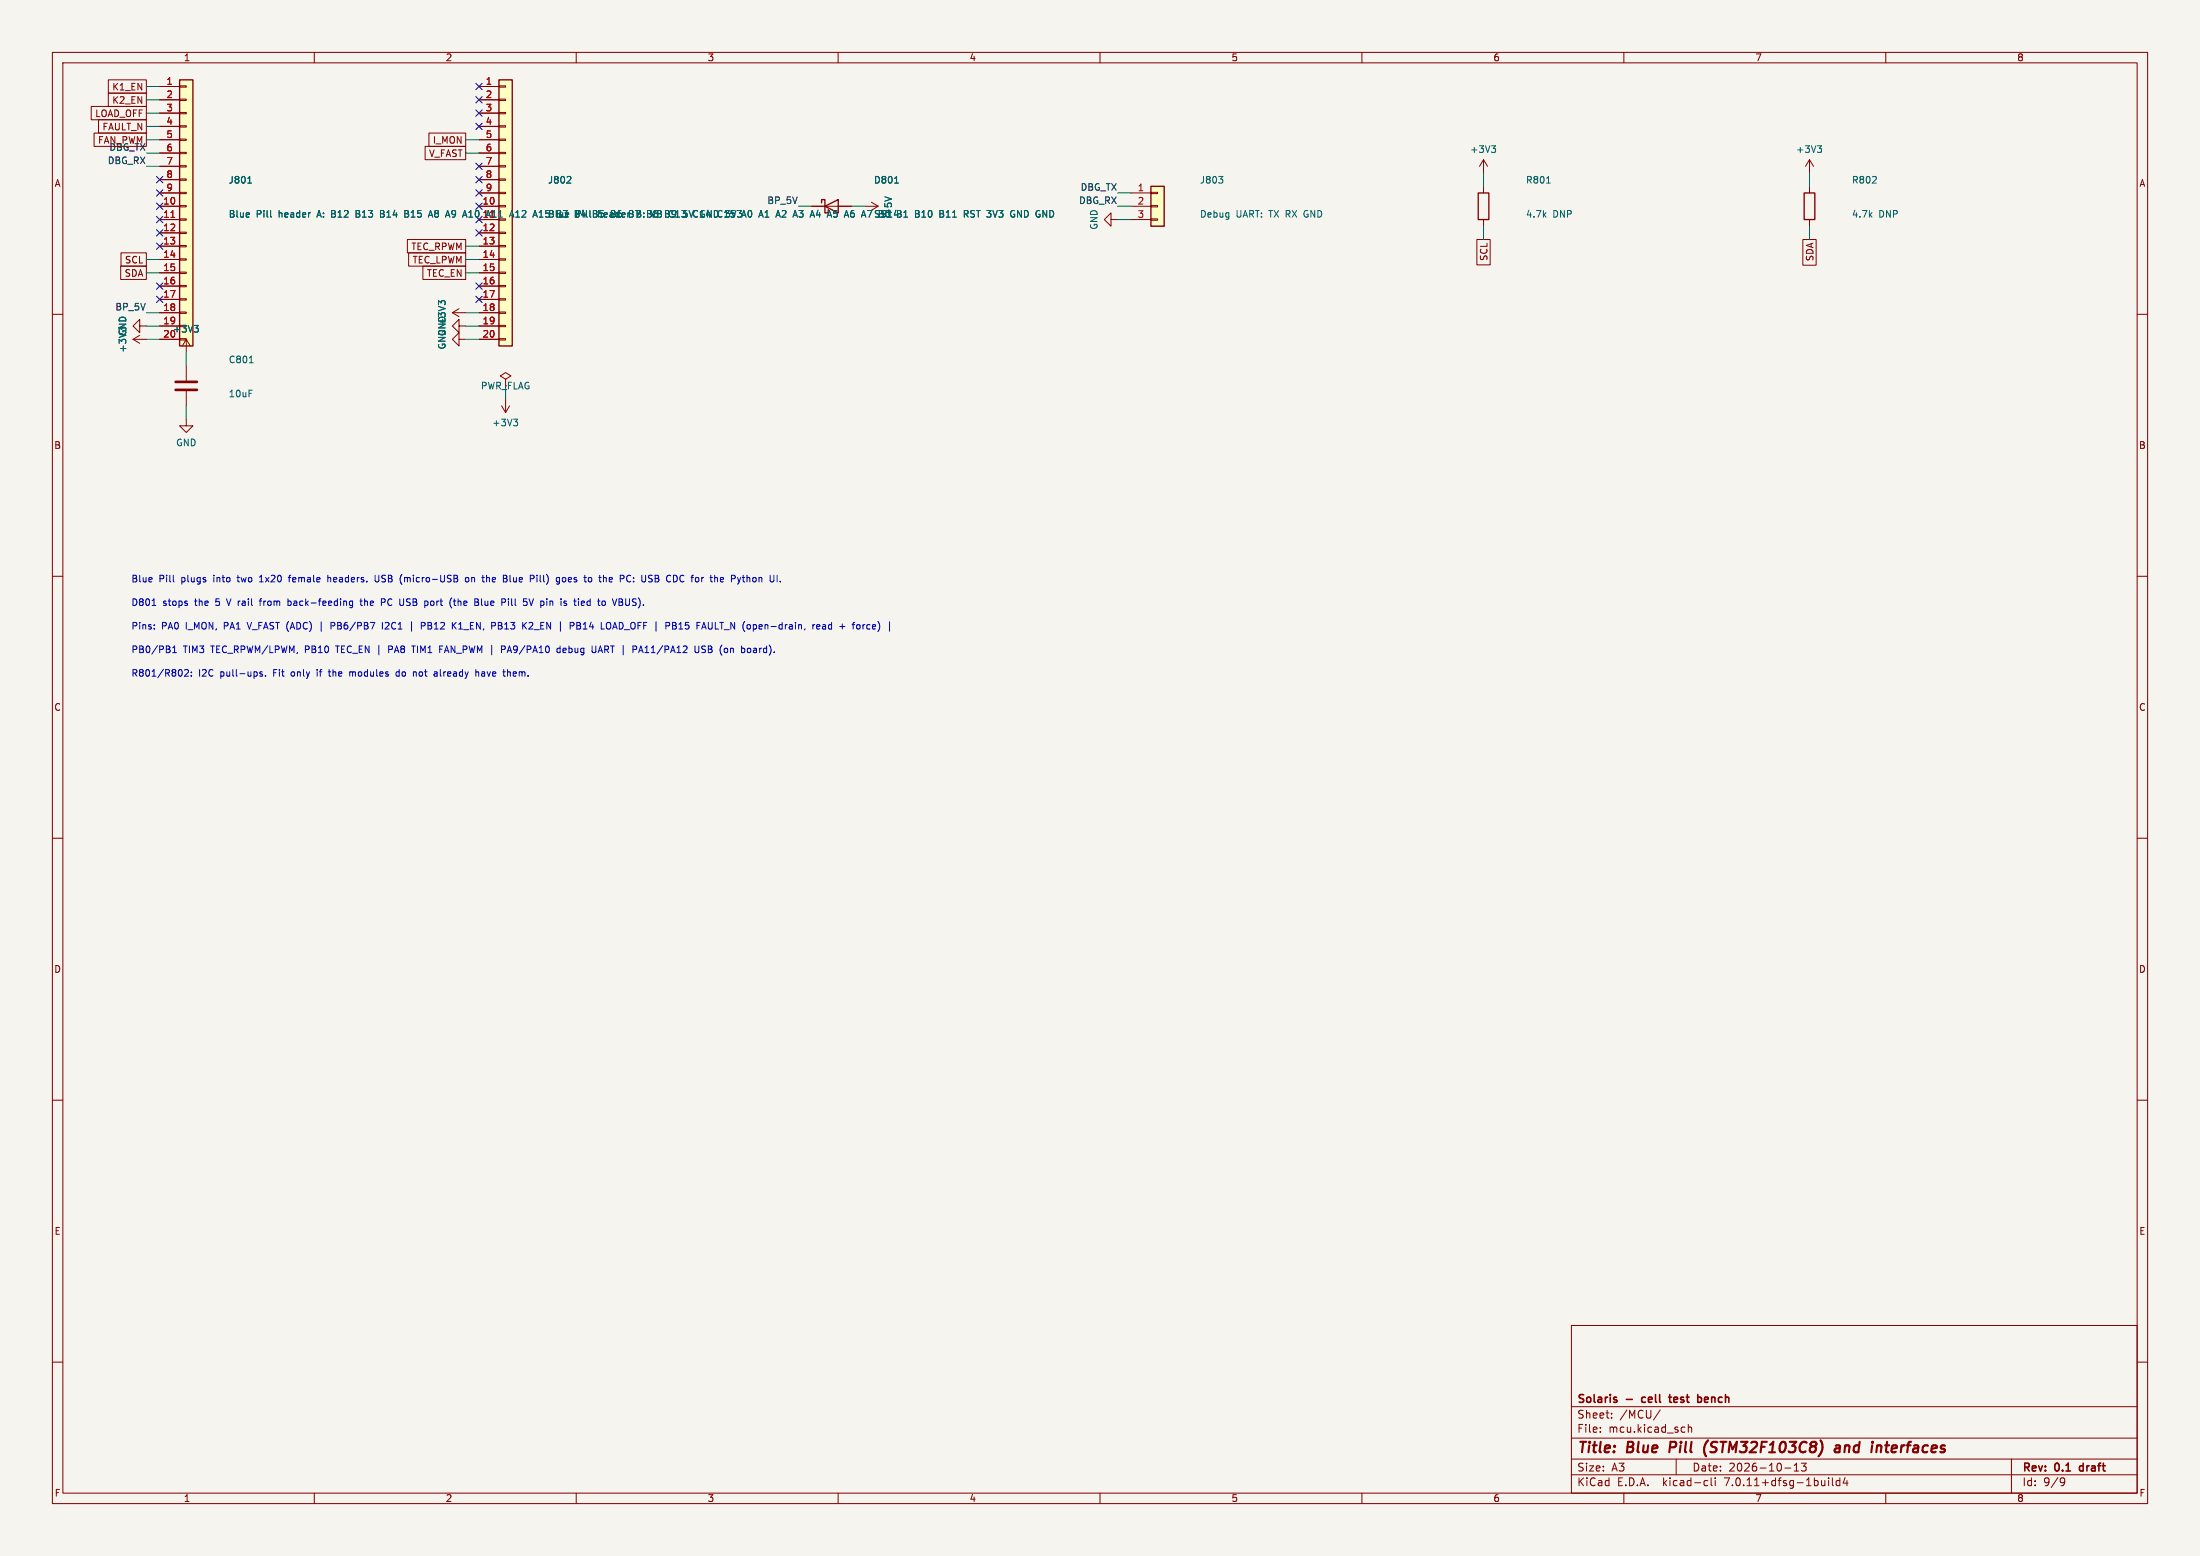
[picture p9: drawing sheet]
<svg xmlns="http://www.w3.org/2000/svg" width="420mm" height="297mm" viewBox="0 0 420 297" stroke-linecap="round" stroke-linejoin="round" font-family="sans-serif">
<path d="M0 0h420v297h-420z" fill="#f5f4ef" stroke="#f5f4ef" stroke-width=".19"/>
<g fill="none" stroke="#840000" stroke-width=".19">
<path d="M10 10h400v277h-400zM12 12h396v273h-396zM20.7 15.2h7.2v2.6h-7.2zM20.7 17.8h7.2v2.5h-7.2zM30.5 16.5h3.8M30.5 19.1h3.8M34.3 18.9h1.3v.3h-1.3zM34.3 16.4h1.3v.2h-1.3zM60 10v2M91.4 16.5h3.8M91.4 19.1h3.8M95.2 18.9h1.3v.3h-1.3z"/>
<path d="M95.2 16.4h1.3v.2h-1.3zM110 10v2M160 10v2M210 10v2M260 10v2M310 10v2M360 10v2M17.4 20.3h10.5v2.6h-10.5zM18 25.4h9.9v2.5h-9.9zM18.8 22.9h9.1v2.5h-9.1zM30.5 39.4h3.8M30.5 21.6h3.8"/>
<path d="M30.5 24.1h3.8M30.5 26.7h3.8M30.5 29.2h3.8M30.5 31.8h3.8M30.5 34.3h3.8M30.5 36.8h3.8M34.3 39.2h1.3v.3h-1.3zM34.3 36.7h1.3v.3h-1.3zM34.3 34.2h1.3v.2h-1.3zM34.3 31.6h1.3v.3h-1.3zM34.3 29.1h1.3v.2h-1.3zM34.3 26.5h1.3v.3h-1.3z"/>
<path d="M34.3 24h1.3v.3h-1.3zM34.3 21.5h1.3v.2h-1.3zM81.2 27.9h7.7v2.6h-7.7zM81.9 25.4h7v2.5h-7zM91.4 39.4h3.8M91.4 21.6h3.8M91.4 24.1h3.8M91.4 26.7h3.8M91.4 29.2h3.8M91.4 31.8h3.8M91.4 34.3h3.8M91.4 36.8h3.8"/>
<path d="M95.2 39.2h1.3v.3h-1.3zM95.2 36.7h1.3v.3h-1.3zM95.2 34.2h1.3v.2h-1.3zM95.2 31.6h1.3v.3h-1.3zM95.2 29.1h1.3v.2h-1.3zM95.2 26.5h1.3v.3h-1.3zM95.2 24h1.3v.3h-1.3zM95.2 21.5h1.3v.2h-1.3zM154.9 39.4h7.7M165.1 39.4h2.5M166.4 38.6l1.2 .8M167.6 39.4l-1.2 .7"/>
<path d="M215.9 39.4h3.8M215.9 36.8h3.8M219.7 39.2h1.3v.3h-1.3zM219.7 36.7h1.3v.3h-1.3zM283.2 30.5l-.8 1.3M283.2 30.5v2.5M283.2 35.6v1.2M283.2 30.5l.8 1.3M345.4 30.5l-.7 1.3M345.4 30.5v2.5M345.4 35.6v1.2M345.4 30.5l.8 1.3"/>
<path d="M10 60h2M23 50.8h4.9v2.5h-4.9zM23.1 48.3h4.8v2.5h-4.8zM30.5 41.9h3.8M30.5 44.5h3.8M30.5 47h3.8M30.5 49.5h3.8M30.5 52.1h3.8M30.5 54.6h3.8M30.5 57.2h3.8M30.5 59.7h3.8M34.3 59.6h1.3v.2h-1.3z"/>
<path d="M34.3 57h1.3v.3h-1.3zM34.3 54.5h1.3v.2h-1.3zM34.3 51.9h1.3v.3h-1.3zM34.3 49.4h1.3v.3h-1.3zM34.3 46.9h1.3v.2h-1.3zM34.3 44.3h1.3v.3h-1.3zM34.3 41.8h1.3v.2h-1.3zM77.8 45.7h11.1v2.6h-11.1zM78 48.3h10.9v2.5h-10.9zM80.7 50.8h8.2v2.5h-8.2zM86.4 59.7h2.5M86.4 59.7l1.2 .8"/>
<path d="M87.6 58.9l-1.2 .8M91.4 41.9h3.8M91.4 44.5h3.8M91.4 47h3.8M91.4 49.5h3.8M91.4 52.1h3.8M91.4 54.6h3.8M91.4 57.2h3.8M91.4 59.7h3.8M95.2 59.6h1.3v.2h-1.3zM95.2 57h1.3v.3h-1.3zM95.2 54.5h1.3v.2h-1.3z"/>
<path d="M95.2 51.9h1.3v.3h-1.3zM95.2 49.4h1.3v.3h-1.3zM95.2 46.9h1.3v.2h-1.3zM95.2 44.3h1.3v.3h-1.3zM212.1 41.9v-1.3l-1.3 1.3 1.3 1.3v-1.3h1.3M215.9 41.9h3.8M219.7 41.8h1.3v.2h-1.3zM281.9 45.7h2.6v4.9h-2.6zM283.2 41.9v1.3M344.2 45.7h2.5v4.9h-2.5zM345.4 41.9v1.3M408 60h2"/>
<path d="M25.4 64.8h2.5M25.4 64.8l1.3 .7M26.7 62.2v-1.2l-1.3 1.2 1.3 1.3v-1.3h1.2M26.7 64l-1.3 .8M30.5 62.2h3.8M30.5 64.8h3.8M34.3 64.6h1.3v.3h-1.3zM35.6 64.8v2.5M35.6 69.9v2.7M35.6 74.7v2.8M35.6 64.8l-.8 1.2M35.6 64.8l.7 1.2"/>
<path d="M87.6 64.8v-1.3l-1.2 1.3 1.2 1.2v-1.2h1.3M87.6 62.2v-1.2l-1.2 1.2 1.2 1.3v-1.3h1.3M91.4 62.2h3.8M91.4 64.8h3.8M95.2 64.6h1.3v.3h-1.3zM95.2 62.1h1.3v.3h-1.3zM95.8 77.5l.7 1.2M96.5 72.4l1-.6-1-.7-1 .7 1 .6v1.3M96.5 76.2v2.5M97.3 77.5l-.8 1.2M35.6 80v1.3h1.2l-1.2 1.3-1.3-1.3h1.3M10 110h2"/>
<path d="M408 110h2M10 160h2M408 160h2M10 210h2M408 210h2M10 260h2M300 253h108v32h-108zM408 260h2M300 278.5h108M300 274.5h108M300 268.5h108M305.5 273.2v.2"/>
<path d="M305.5 272.5v.1M307.7 270.5v.2M307.7 269.8v.1M316.9 269.1l-1.2 1.9M320 278.5v3M321.2 272.4l.5 .1M321.7 273.3l-.5 .1M322.3 272.5l.2-.1 .4 .1v.9M322.3 271.9v1.5M342.5 279.7l.4-.4v1.5M344.8 279.3l-.5 .6 .4 .1v.6l-.2 .2-.6-.2M384 278.5v6.5"/>
<path d="M60 285v2M110 285v2M160 285v2M210 285v2M260 285v2M300 281.5h108M310 285v2M325.6 282.6l.4 .1M326 283.5l-.4 .1M326.7 282.1v1.3l.2 .2M327.4 282.1v.1M327.4 282.6v1"/>
<path d="M340.7 280.2h1.2M342.5 280.8h.9M349.1 282.1v.1M349.1 282.6v1M349.8 282.1v1.3l.2 .2M351.2 282.7l-.4-.1-.3 .3 .2 .6h.5M351.2 282.1v1.5M352.2 282l-.3 1.1h.9M352.6 282.6v1M360 285v2M393.6 282.1l.5 .1a.99 .99 0 0 1-.4 1.4h-.3M394.2 282.7l-.3 .3h-.3"/>
</g>
<path d="M308.5 267.2l.2 .2-.2 .3M308.5 266.7l.1 .1M313.5 266.8v.7M318.5 266.7h.6M318.8 266.2v1.3l.3 .2M324.3 266.7l.4 .1 .1 .2v.5l-.5 .2M397 279.9v.7" fill="none" stroke="#840000" stroke-width=".3"/>
<path d="M318.9 275.2l-.2 2M326.1 274.9a2.35 2.35 0 0 0-.4 3.1M350.4 276h.8l-.1 1.2M351.3 276.3l-.7 .1a.4 .4 0 0 0-.4 .4 .4 .4 0 0 0 .3 .4l.7-.1M358.9 275.9l.3 .3-.2 1" fill="none" stroke="#840000" stroke-width=".4"/>
<g fill="none" stroke="#006464" stroke-width=".19">
<path d="M47.3 35h.7M108.9 33.7l.1 .2-.1 .3-.7 .8h.8M168.9 37.6l1.3 .4M170.8 35h.7M232.7 33.7h.7l-.4 .5M233.3 34.2l.1 .2-.1 .5M284.7 27.8h.8l-.4 .5M285.3 28.3l.2 .3v.3l-.2 .2M295.3 35h.7M347 27.8h.7l-.4 .5M347.5 28.3l.2 .3v.3l-.2 .2M357.4 35h.8"/>
<path d="M358.1 33.8v.4M51.7 41.4l.1 .1M68 40.8h.4M68.4 40.2h-.4v1.3h.5M72.6 40.8h.5M73.1 40.2h-.5v1.3h.5M77.3 40.8h.4M77.7 40.8h.2M77.8 40.2h-.5v1.3l.6-.1M77.8 40.7l-.1 .1M81.8 41.5l.4-1.3 .4 1.3M81.9 41.1h.6"/>
<path d="M84.2 57.8l-.5-.4v.8M84.2 57.6l.2-.2h.3l.3 .2M89.5 41.5h.7M89.6 40.5h-.1M98.5 41.5h.7M98.5 40.5l.3-.3v1.3M102.9 41.5h.8M103.1 40.5l.2-.3v1.3M137.1 41.1l.4 .4M137.5 40.2l-.4 .3M148.5 40.2l.5 1.3M149.4 40.2l-.1 .1"/>
<path d="M150 40.7l-.7 .8h.7M152.5 40.2h.8M152.6 41.4l.5 .1M156.2 40.1l-.3 .9h.7M159.2 40.2h.6M159.3 40.7l.5 .1M159.8 41.3l-.5 .2M163 40.7l.1 .2-.1 .5M177.6 40.2a.68 .68 0 0 0-.4 .6 .68 .68 0 0 0 .4 .7M181.9 41.5h.7M181.9 40.5l.3-.3v1.3M186.4 40.2h.7"/>
<path d="M186.8 40.2v1.3M196.1 40.2l.2 .5-.2 .7M37.1 62.1h.8l-.5 .5M37.6 62.6l.3 .2v.3l-.3 .3M47.6 69.2h.7M98 80h.8l-.4 .5M98.6 80.5l.2 .2v.3l-.2 .3"/>
</g>
<g fill="#ffffc2" stroke="#ffffc2" stroke-width=".19">
<path d="M34.3 15.2h2.5v50.8h-2.5z"/>
<path d="M95.2 15.2h2.6v50.8h-2.6z"/>
<path d="M219.7 35.6h2.5v7.6h-2.5z"/>
</g>
<path d="M34.3 15.2h2.5v50.8h-2.5zM95.2 15.2h2.6v50.8h-2.6zM156.8 38.7v-.6h.7v2.5h.6v-.6M157.5 39.4l2.5-1.3v2.5zM219.7 35.6h2.5v7.6h-2.5zM282.2 36.8h2v5.1h-2zM344.4 36.8h2.1v5.1h-2.1z" fill="none" stroke="#840000" stroke-width=".25"/>
<path d="M32.6 41.5h.8" fill="none" stroke="#a90000" stroke-width=".19"/>
<path d="M33.5 74.4h4.1M33.5 72.9h4.1" fill="none" stroke="#840000" stroke-width=".51"/>
<g fill="none" stroke="#0000c2" stroke-width=".19">
<path d="M29 115.6h.8M29.5 120v.1M29.5 119.3v.1M33.1 111l.2 .1M43.2 114.3l.5 1.3M47.2 118.8l.4 1.3M49.5 114.7h.5M49.5 111.1h.8M49.8 110l-.3 .2M50 114.3l-.3 .2v1.1M55 114.8l.3-.1 .2 .1M55 114.3v1.3"/>
<path d="M55 110.2h.5M55.5 109.8l-.3 .2v1.1M55.5 115.5l-.2 .1-.3-.1M61.3 118.7v1.8M62.6 110.3l.4-.1 .1 .2M62.6 109.8v1.3M63.8 118.9l-.6-.1v1.3M63.8 119.4l-.6 .1M67.3 114.8l-.4-.1-.2 .3 .1 .5h.5M67.3 114.7v1.1l-.2 .2-.3-.1M68.7 114.7h.5M68.9 114.3v1.1l.3 .2"/>
<path d="M71.6 109.8v1l.2 .3h.3l.2-.3v-1M72.8 114.3h.5l.2 .2-.1 .4-.6 .1M73 118.8v1.3M74 118.8l-.5 .1M74.2 119.3l-.7 .8h.8M77.2 110.2v.9M77.4 110.2l-.2 .1M78.6 118.7v1.8M80.4 119.5l.6-.1 .2-.2-.1-.3-.7-.1v1.3M82.4 114.7l-.2 .3v.3l.2 .3M86.2 114.1v.1M86.5 114.7h.5"/>
<path d="M86.5 119.3l.6 .8M86.7 114.3v1.1l.3 .2M87.1 118.8l-.7 .7M87.8 119l-.2 .2M89 110.3l.3-.1 .2 .3v.3l-.2 .3-.3-.1-.2-.2zM91.9 114.3v1.1l.2 .2M92.2 109.8v1.1M92.9 109.8v1.3M93 110.3l.3-.1 .1 .2M95.1 119.4h.5M95.6 118.8h-.5v1.3h.5M97.1 114.3v.1"/>
<path d="M97.1 114.7v.9M97.4 109.8v1.1l.1 .2M97.7 114.3v1.1l.2 .2M101 114.3l.4 1.3 .4-1.3M101.6 118.9l-.4-.1-.2 .1M101.7 119.3l-.8 .8h.8M102.5 109.8v.1M102.5 110.2v.9M105.4 114.7l.1 .2v.7M107.5 110.3l.3-.1 .2 .3v.3l-.2 .3-.3-.1-.2-.2zM109.5 114.7h.5M110.1 118.8h.5l.2 .2-.2 .4 .2 .1 .1 .3-.3 .3h-.5z"/>
<path d="M110.1 119.4h.5M111.6 109.8v1.1M112.5 114.7l-.3 .1-.1 .2v.5l.4 .1M116.3 110.9l.2 .2 .3-.1M116.3 118.8l.1 .1a.81 .81 0 0 1-.1 1.2M116.8 110.3l-.3-.1-.2 .2M116.9 110.5l-.6 .1M116.9 114.3l.4 1.3M117.1 119.7h.6M117.4 118.8l-.4 1.3M120.2 109.8l.2 .1M120.2 115.3l-.2 .2-.3 .1"/>
<path d="M120.4 111l-.2 .1M121 110.3v.1M121 111v.1M125.1 110.4h.4M125.5 109.8h-.4v1.3h.4M128.8 118.8l.3 .2-.3 .4 .3 .2v.4l-.2 .1M129.9 110.9l.4 .2M130 118.8l-.4 .4M130.3 109.8l-.4 .2M136 118.8l-.1 1.2-.4 .1-.3-.3M142.6 110.3l.2-.1 .3 .1v.8M142.6 109.8v1.3"/>
<path d="M155.4 119.2h.1M155.9 119.6l.6-.1v-.2l-.4-.1-.2 .2 .1 .6h.5M157.1 119.3h.4l.1 .8M157.6 119.5l-.4 .1-.2 .2 .2 .3 .4-.1M158.6 119.2l-.3 .1-.2 .2 .1 .5 .4 .1M162.7 119.2h.5M163 118.8h.2M164 119.2l-.3 .1-.2 .2 .1 .5 .4 .1M165.9 119.2l.2 .1M32.4 124v.5M33 124.6h.7M33 123.7l.3-.4v1.3"/>
<path d="M35.3 127.9l.4-.1 .3 .4-.8 .9h.8M36.5 129v.1M36.5 128.3v.1M50.1 128.3l-.3-.1-.2 .2 .1 .2 .4 .1v.3h-.5M50.7 129v.1M60.5 127.8v.1M60.5 128.2v.9M62.7 128.2h.4M62.8 127.8v1.1l.3 .2M66.8 128.3l.3-.1 .2 .2M66.8 128.2v.9M74.2 124h.5"/>
<path d="M74.7 123.3h-.5v1.3M76.2 128.3l-.4-.1-.2 .3 .1 .5h.5M76.2 127.8v1.3M78.6 123.3h.7M78.9 123.3v1.3M79.3 128.2l.2 .2v.7M83.3 128.2l.2 .2v.7M83.5 129l-.2 .1M83.5 128.5l-.2 .1M83.9 123.3h.6M83.9 123.9h.5M87.6 120.1h.7"/>
<path d="M90.9 128.3h.4l.1 .8M92.3 128.2l-.3 .1M92.4 128.6h-.3l-.2 .2 .1 .2 .4 .1M95.7 123.3h.5l.3 .2-.2 .4-.6 .1M96.9 128.3h.5v.8M97.2 123.3l-.4 1.3M106.9 123.8l-.3-.1-.3 .3 .1 .5h.5M106.9 123.3v1.3M107.9 123.7l-.4 .2v.6l.4 .1M108.1 124l-.6 .1M113.8 123.3v1l-.2 .2M114.3 124.2h.6"/>
<path d="M114.6 123.3l-.4 1.3M121.9 124.6l.4-1.3 .5 1.3M122 124.2h.6M129.6 120.1h.7M133.4 123.3v1l-.1 .2-.4 .1M134.7 123.4l-.5-.1-.2 .2 .1 .3 .5 .3v.4l-.2 .1-.4-.1M139.8 123.7l-.3 .1M144.2 123.7l-.3 .1M144.3 124.1h-.3l-.2 .2 .1 .2 .4 .1M166.1 120l-.2 .1"/>
</g>
<g fill="none" stroke="#009600" stroke-width=".19">
<path d="M27.9 19.1h2.6M27.9 16.5h2.6M27.9 29.2h2.6M27.9 31.8h2.6M27.9 26.7h2.6M27.9 24.1h2.6M27.9 21.6h2.6M88.9 29.2h2.5M88.9 26.7h2.5M152.4 39.4h2.5M162.6 39.4h2.5M213.4 39.4h2.5"/>
<path d="M213.4 36.8h2.5M283.2 33v2.6M345.4 33v2.6M27.9 59.7h2.6M27.9 49.5h2.6M27.9 52.1h2.6M88.9 59.7h2.5M88.9 49.5h2.5M88.9 52.1h2.5M88.9 47h2.5M213.4 41.9h2.5M283.2 43.2v2.5"/>
<path d="M345.4 43.2v2.5M27.9 62.2h2.6M27.9 64.8h2.6M35.6 67.3v2.6M35.6 77.5v2.5M88.9 62.2h2.5M88.9 64.8h2.5M96.5 73.7v2.5"/>
</g>
<g fill="none" stroke="#000084" stroke-width=".19">
<path d="M90.8 18.4l1.2 1.3M90.8 15.9l1.2 1.2M92 18.4l-1.2 1.3M92 15.9l-1.2 1.2M29.9 38.8l1.2 1.2M29.9 36.2l1.2 1.2M29.9 33.7l1.2 1.2M31.1 38.8l-1.2 1.2M31.1 36.2l-1.2 1.2M31.1 33.7l-1.2 1.2M90.8 36.2l1.2 1.2M90.8 33.7l1.2 1.2"/>
<path d="M90.8 31.1l1.2 1.3M90.8 23.5l1.2 1.2M90.8 21l1.2 1.2M90.8 38.8l1.2 1.2M92 36.2l-1.2 1.2M92 33.7l-1.2 1.2M92 31.1l-1.2 1.3M92 23.5l-1.2 1.2M92 21l-1.2 1.2M92 38.8l-1.2 1.2M29.9 43.8l1.2 1.3M29.9 41.3l1.2 1.2"/>
<path d="M29.9 54l1.2 1.2M29.9 56.5l1.2 1.3M29.9 46.4l1.2 1.2M31.1 43.8l-1.2 1.3M31.1 41.3l-1.2 1.2M31.1 54l-1.2 1.2M31.1 56.5l-1.2 1.3M31.1 46.4l-1.2 1.2M90.8 43.8l1.2 1.3M90.8 56.5l1.2 1.3M90.8 41.3l1.2 1.2M90.8 54l1.2 1.2"/>
<path d="M92 43.8l-1.2 1.3M92 56.5l-1.2 1.3M92 41.3l-1.2 1.2M92 54l-1.2 1.2"/>
</g>
<g font-size="2.8" fill="#840000">
<text x="301" y="277.9">Title:</text>
<text x="310.6" y="277.9">Blue</text>
<text x="319.5" y="277.9">Pill</text>
<text x="326.9" y="277.9">(STM32F103C8)</text>
<text x="352.8" y="277.9">and</text>
<text x="360.5" y="277.9">interfaces</text>
</g>
<g font-size="2.1" fill="#840000">
<text x="301" y="268.2">Solaris</text>
<text x="310.5" y="268.2">-</text>
<text x="314.1" y="268.2">cell</text>
<text x="320" y="268.2">test</text>
<text x="326" y="268.2">bench</text>
<text x="301" y="273.7">File:</text>
<text x="301" y="271">Sheet:</text>
<text x="307.1" y="273.7">mcu.kicad_sch</text>
<text x="309.2" y="271">/MCU/</text>
<text x="301" y="281.1">Size:</text>
<text x="307.6" y="281.1">A3</text>
<text x="323" y="281.1">Date:</text>
<text x="330" y="281.1">2026-10-13</text>
<text x="386" y="281.3">Rev:</text>
<text x="392.4" y="281.3">0.1</text>
<text x="397.7" y="281.3">draft</text>
<text x="301" y="283.9">KiCad</text>
<text x="308.7" y="283.9">E.D.A.</text>
<text x="317.6" y="283.9">kicad-cli</text>
<text x="329.5" y="283.9">7.0.11+dfsg-1build4</text>
<text x="386" y="283.9">Id:</text>
<text x="390.1" y="283.9">9/9</text>
</g>
<g font-size="1.8" fill="#840000">
<text x="35" y="11.9">1</text>
<text x="85" y="11.9">2</text>
<text x="135" y="11.9">3</text>
<text x="185" y="11.9">4</text>
<text x="235" y="11.9">5</text>
<text x="285" y="11.9">6</text>
<text x="335" y="11.9">7</text>
<text x="385" y="11.9">8</text>
<text x="21.3" y="17.5">K1_EN</text>
<text x="18.1" y="22.5">LOAD_OFF</text>
<text x="21.3" y="20">K2_EN</text>
<text x="18.6" y="27.6">FAN_PWM</text>
<text x="19.5" y="25.1">FAULT_N</text>
<text x="82.5" y="27.6">I_MON</text>
<text x="10.3" y="35.9">A</text>
<text x="81.8" y="30.2">V_FAST</text>
<text x="408.3" y="35.9">A</text>
<text x="78.4" y="47.9">TEC_RPWM</text>
<text x="23.7" y="53">SDA</text>
<text x="23.8" y="50.5">SCL</text>
<text x="78.7" y="50.5">TEC_LPWM</text>
<text x="81.4" y="53">TEC_EN</text>
<text x="284.2" y="49.9" transform="rotate(-90 284.2 49.9)">SCL</text>
<text x="346.4" y="50" transform="rotate(-90 346.4 50)">SDA</text>
<text x="10.3" y="85.9">B</text>
<text x="408.2" y="85.9">B</text>
<text x="10.3" y="135.9">C</text>
<text x="408.2" y="135.9">C</text>
<text x="10.3" y="185.9">D</text>
<text x="408.2" y="185.9">D</text>
<text x="10.3" y="235.9">E</text>
<text x="408.3" y="235.9">E</text>
<text x="10.3" y="285.9">F</text>
<text x="35" y="286.9">1</text>
<text x="85" y="286.9">2</text>
<text x="135" y="286.9">3</text>
<text x="185" y="286.9">4</text>
<text x="235" y="286.9">5</text>
<text x="285" y="286.9">6</text>
<text x="335" y="286.9">7</text>
<text x="385" y="286.9">8</text>
<text x="408.3" y="285.9">F</text>
</g>
<g font-size="1.8" fill="#a90000">
<text x="31.7" y="16.3">1</text>
<text x="92.6" y="16.3">1</text>
<text x="31.7" y="18.8">2</text>
<text x="31.7" y="21.3">3</text>
<text x="31.7" y="23.9">4</text>
<text x="92.6" y="18.8">2</text>
<text x="92.6" y="21.3">3</text>
<text x="92.6" y="23.9">4</text>
<text x="31.7" y="26.4">5</text>
<text x="31.7" y="29">6</text>
<text x="92.6" y="26.4">5</text>
<text x="92.6" y="29">6</text>
<text x="31.7" y="31.5">7</text>
<text x="31.7" y="34">8</text>
<text x="92.6" y="31.5">7</text>
<text x="92.6" y="34">8</text>
<text x="31.1" y="39.1">10</text>
<text x="31.1" y="41.7">11</text>
<text x="31.7" y="36.6">9</text>
<text x="90.1" y="41.7">A10</text>
<text x="92" y="39.1">10</text>
<text x="92" y="41.7">11 A11</text>
<text x="92.6" y="36.6">9</text>
<text x="217.1" y="36.6">1</text>
<text x="217.1" y="39.1">2</text>
<text x="217.1" y="41.7">3</text>
<text x="31.1" y="44.2">12</text>
<text x="31.1" y="46.7">13</text>
<text x="92" y="44.2">12</text>
<text x="92" y="46.7">13</text>
<text x="31.1" y="49.3">14</text>
<text x="31.1" y="51.8">15</text>
<text x="92" y="49.3">14</text>
<text x="92" y="51.8">15</text>
<text x="31.1" y="54.4">16</text>
<text x="31.1" y="56.9">17</text>
<text x="31.1" y="59.4">18</text>
<text x="92" y="54.4">16</text>
<text x="92" y="56.9">17</text>
<text x="92" y="59.4">18</text>
<text x="31.1" y="62">19</text>
<text x="31.1" y="64.5">20</text>
<text x="92" y="62">19</text>
<text x="92" y="64.5">20</text>
</g>
<g font-size="1.8" fill="#0f0f0f">
<text x="20.8" y="28.9">DBG_TX</text>
<text x="20.5" y="31.4">DBG_RX</text>
<text x="146.4" y="39">BP_5V</text>
<text x="205.9" y="39">DBG_RX</text>
<text x="206.2" y="36.5">DBG_TX</text>
<text x="21.9" y="59.3">BP_5V</text>
</g>
<g font-size="1.8" fill="#006464">
<text x="280.6" y="29.4">+3V3</text>
<text x="342.8" y="29.4">+3V3</text>
<text x="43.6" y="35.2">J801</text>
<text x="104.5" y="35.2">J802</text>
<text x="166.8" y="35.2">D801</text>
<text x="229" y="35.2">J803</text>
<text x="291.2" y="35.2">R801</text>
<text x="353.4" y="35.2">R802</text>
<text x="43.6" y="41.7">Blue</text>
<text x="48.9" y="41.7">Pill</text>
<text x="53.3" y="41.7">header</text>
<text x="60.9" y="41.7">A: B12</text>
<text x="68.6" y="41.7">B13</text>
<text x="73.5" y="41.7">B14</text>
<text x="78.3" y="41.7">B15</text>
<text x="83.2" y="41.7">A8</text>
<text x="86.6" y="41.7">A9</text>
<text x="99.5" y="41.7">A12</text>
<text x="104.1" y="41.7">A15</text>
<text x="104.5" y="41.7">Blue B3</text>
<text x="109.9" y="41.7">PillB4headerB6B:B7VBB8</text>
<text x="116.1" y="41.7">B5</text>
<text x="128.4" y="41.7">C13</text>
<text x="130.7" y="41.7">B9 C14</text>
<text x="134.4" y="41.7">5V</text>
<text x="137.8" y="41.7">GND 3V3 A1</text>
<text x="138.1" y="41.7">C15</text>
<text x="143" y="41.7">A0</text>
<text x="149.9" y="41.7">A2</text>
<text x="153.4" y="41.7">A3</text>
<text x="156.9" y="41.7">A4</text>
<text x="160.3" y="41.7">A5</text>
<text x="163.8" y="41.7">A6 SS14B0</text>
<text x="167.3" y="41.7">A7</text>
<text x="170.5" y="41.4" transform="rotate(-90 170.5 41.4)">+5V</text>
<text x="174.4" y="41.7">B1</text>
<text x="178" y="41.7">B10</text>
<text x="182.9" y="41.7">B11</text>
<text x="187.8" y="41.7">RST 3V3</text>
<text x="197.1" y="41.7">GND GND</text>
<text x="229" y="41.7">Debug</text>
<text x="236" y="41.7">UART: TX RX GND</text>
<text x="291.2" y="41.7">4.7k</text>
<text x="296.4" y="41.7">DNP</text>
<text x="353.4" y="41.7">4.7k</text>
<text x="358.7" y="41.7">DNP</text>
<text x="209.7" y="43.9" transform="rotate(-90 209.7 43.9)">GND</text>
<text x="24.3" y="64.3" transform="rotate(-90 24.3 64.3)">GND</text>
<text x="32.9" y="63.7">+3V3</text>
<text x="24.3" y="67.4" transform="rotate(-90 24.3 67.4)">+3V3</text>
<text x="43.6" y="69.5">C801</text>
<text x="85.3" y="66.8" transform="rotate(-90 85.3 66.8)">GND +3V3</text>
<text x="43.6" y="76">10uF</text>
<text x="91.7" y="74.5">PWR_FLAG</text>
<text x="93.9" y="81.6">+3V3</text>
<text x="33.5" y="85.4">GND</text>
</g>
<g font-size="1.8" fill="#0000c2">
<text x="25" y="111.5">Blue</text>
<text x="30.3" y="111.5">Pill</text>
<text x="34.7" y="111.5">plugs</text>
<text x="41" y="111.5">into</text>
<text x="45.8" y="111.5">two</text>
<text x="50.2" y="111.5">1x20</text>
<text x="56" y="111.5">female</text>
<text x="63.6" y="111.5">headers.</text>
<text x="72.8" y="111.5">USB</text>
<text x="77.8" y="111.5">(micro-USB</text>
<text x="90.5" y="111.5">on</text>
<text x="94" y="111.5">the</text>
<text x="98.1" y="111.5">Blue</text>
<text x="103.5" y="111.5">Pill)</text>
<text x="108.7" y="111.5">goes</text>
<text x="114.3" y="111.5">to</text>
<text x="117.3" y="111.5">the</text>
<text x="121.5" y="111.5">PC:</text>
<text x="125.8" y="111.5">USB</text>
<text x="130.8" y="111.5">CDC for</text>
<text x="139.6" y="111.5">the</text>
<text x="143.7" y="111.5">Python</text>
<text x="25" y="116">D801</text>
<text x="31.1" y="116">stops</text>
<text x="37.3" y="116">the</text>
<text x="41.5" y="116">5</text>
<text x="43.8" y="116">V rail</text>
<text x="50.5" y="116">from</text>
<text x="56" y="116">back-feeding</text>
<text x="70.1" y="116">the</text>
<text x="74.2" y="116">PC</text>
<text x="78" y="116">USB</text>
<text x="82.9" y="116">port</text>
<text x="87.9" y="116">(the</text>
<text x="92.9" y="116">Blue</text>
<text x="98.2" y="116">Pill</text>
<text x="102.6" y="116">5V</text>
<text x="106.1" y="116">pin</text>
<text x="110.2" y="116">is</text>
<text x="113" y="116">tied</text>
<text x="117.7" y="116">to</text>
<text x="120.7" y="116">VBUS).</text>
<text x="25" y="120.5">Pins:</text>
<text x="25" y="125">PB0/PB1</text>
<text x="30.8" y="120.5">PA0</text>
<text x="35" y="125">TIM3</text>
<text x="35.6" y="120.5">I_MON,</text>
<text x="40.4" y="125">TEC_RPWM/LPWM,</text>
<text x="43" y="120.5">PA1</text>
<text x="47.8" y="120.5">V_FAST (ADC)</text>
<text x="58.5" y="125">PB10</text>
<text x="64.2" y="120.5">PB6/PB7</text>
<text x="64.6" y="125">TEC_EN |</text>
<text x="74.2" y="120.5">I2C1</text>
<text x="75" y="125">PA8</text>
<text x="79.8" y="125">TIM1</text>
<text x="82.1" y="120.5">PB12</text>
<text x="85.2" y="125">FAN_PWM |</text>
<text x="88.2" y="120.5">K1_EN,</text>
<text x="95.9" y="120.5">PB13</text>
<text x="97.4" y="125">PA9/PA10</text>
<text x="102" y="120.5">K2_EN</text>
<text x="108.2" y="125">debug</text>
<text x="109.1" y="120.5">|</text>
<text x="111.5" y="120.5">PB14</text>
<text x="115.1" y="125">UART |</text>
<text x="117.6" y="120.5">LOAD_OFF |</text>
<text x="123.3" y="125">PA11/PA12</text>
<text x="130.4" y="120.5">PB15</text>
<text x="135.3" y="125">USB</text>
<text x="136.5" y="120.5">FAULT_N (open-drain,</text>
<text x="140.3" y="125">(on</text>
<text x="144.6" y="125">board).</text>
<text x="159" y="120.5">read</text>
<text x="164.4" y="120.5">+</text>
<text x="167.1" y="120.5">force)</text>
<text x="25" y="129.5">R801/R802:</text>
<text x="37.9" y="129.5">I2C</text>
<text x="42.2" y="129.5">pull-ups.</text>
<text x="52.5" y="129.5">Fit</text>
<text x="56.1" y="129.5">only</text>
<text x="61.2" y="129.5">if</text>
<text x="63.7" y="129.5">the</text>
<text x="67.8" y="129.5">modules</text>
<text x="76.9" y="129.5">do</text>
<text x="80.3" y="129.5">not</text>
<text x="84.5" y="129.5">already</text>
<text x="92.7" y="129.5">have</text>
<text x="98.2" y="129.5">them.</text>
</g>
</svg>
